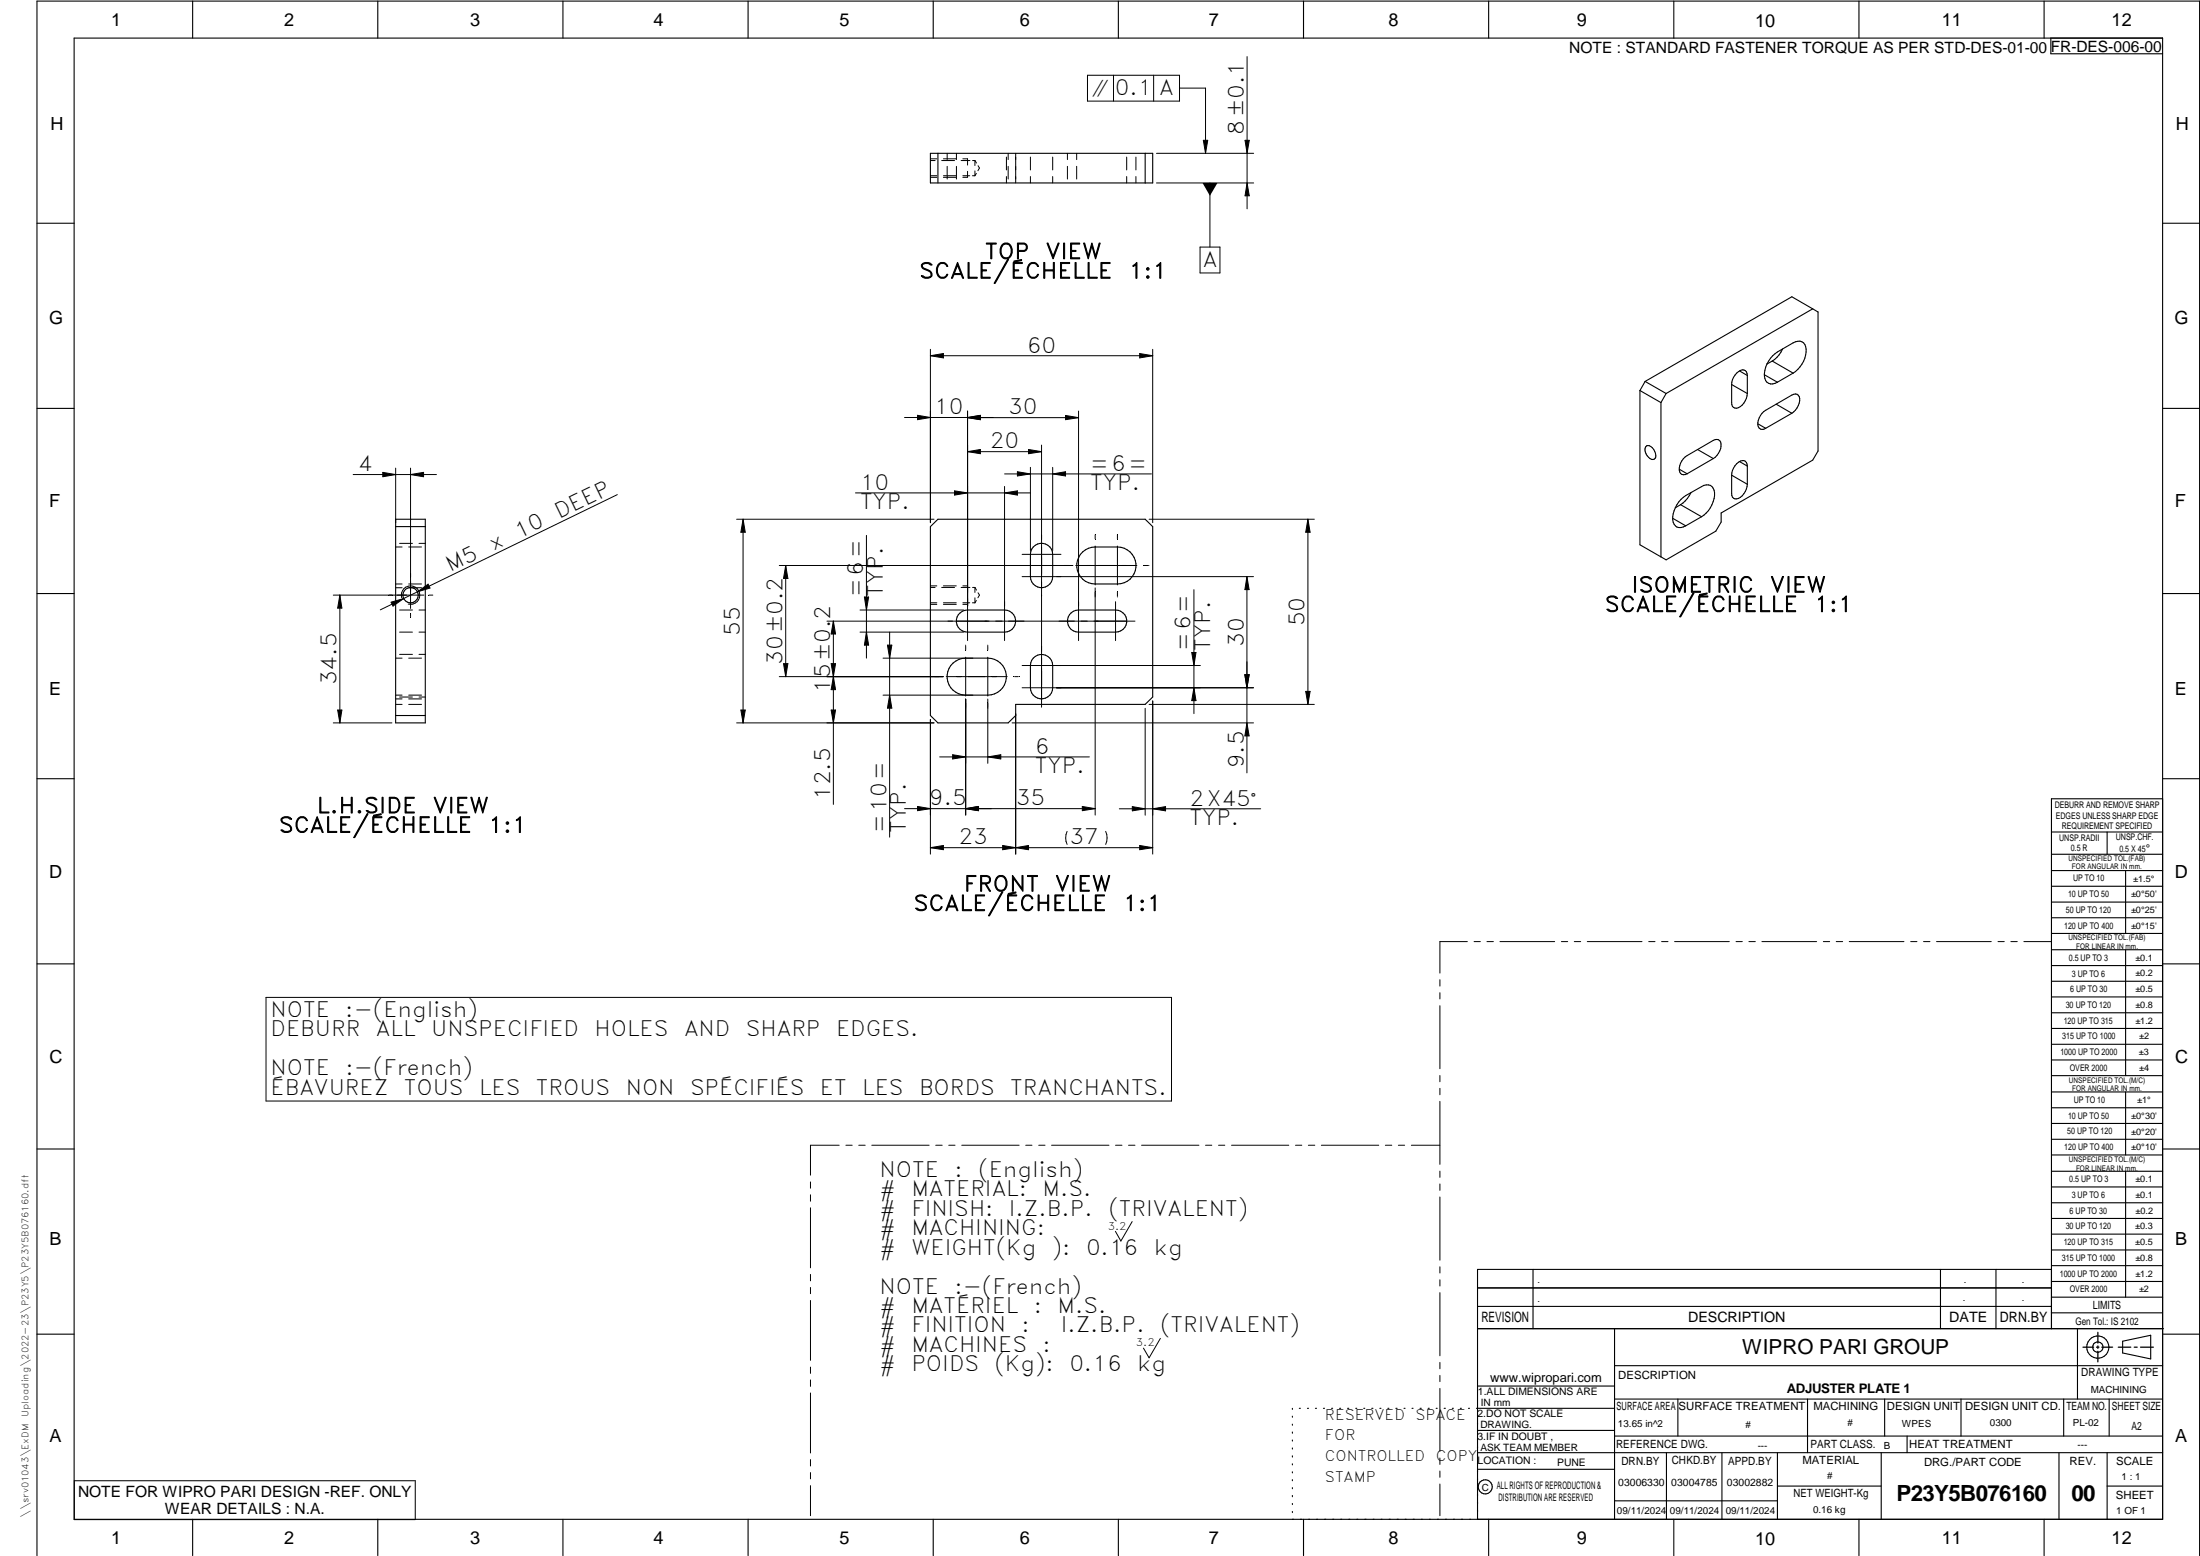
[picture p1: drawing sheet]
<svg xmlns="http://www.w3.org/2000/svg" width="594mm" height="420mm" viewBox="0 0 594 420" stroke-linecap="round" stroke-linejoin="round" font-family="sans-serif">
<g fill="none" stroke="#000" stroke-width=".3">
<path d="M20 10.3h564v400h-564zM52 .3v10M102 .3v10M152 .3v10M202 .3v10M252 .3v10M302 .3v10M352 .3v10M402 .3v10M452 .3v10M502 .3v10M552 .3v10"/>
<path d="M553.8 10.3v4.2h30.2M251.2 41.4h60.1v8h-60.1zM253.3 41.4v8M309.2 41.4v8M10 60.3h10M584 60.3h10M477.1 98.3a7.9 7.9 0 0 1 2.9-3.3l4.2-2.4a2.11 2.11 0 0 1 2.3-.3 2.11 2.11 0 0 1 1.2 2 7.4 7.4 0 0 1-3.5 6.5M477.1 98.3l-.3 .8a4 4 0 0 0 .3 4.1 2.23 2.23 0 0 0 2.9 0M478.6 97.5l5.6 3.3M478.6 97.5l-1.5 .8M481.4 94.2a7.3 7.3 0 0 1-2.8 3.3M489.5 83.4l1.4 .8v37.6l-1.4 2.4-24.7 14.3v2.5l-1.5 2.4-13.4 7.8-1.4-.8"/>
<path d="M489.5 83.4l-39.6 22.9M489.5 83.4l-5.6-3.3-39.7 22.9M10 110.3h10M442.8 105.5l5.7 3.2M442.8 105.5v41.6l5.7 3.3M444.2 103l5.7 3.3M444.2 103l-1.4 2.5M448.5 108.7v41.7M449.9 106.3l-1.4 2.4M467.6 103.8l4.2 2.5M467.6 103.8v4.9a1.33 1.33 0 0 0 .8 1.5 1.33 1.33 0 0 0 1.6-.4 4.9 4.9 0 0 0 1.8-3.5M469.7 100.2l2.1 1.2"/>
<path d="M471.8 101.4v4.9M471.8 101.4a1.34 1.34 0 0 0-.7-1.5 1.34 1.34 0 0 0-1.6 .4l-.5 .5a4.5 4.5 0 0 0-1.4 3M474.7 114.4l2.1 1.3M476.4 101.2l3.6 2M479.6 109.1l4.3 2.5M483.9 111.6l-7.1 4.1M483.9 111.6a4.4 4.4 0 0 0 2-4.5 1.23 1.23 0 0 0-2-.4l-7.1 4.1a4.3 4.3 0 0 0-2 4.4 1.23 1.23 0 0 0 2 .5M484.2 100.8l-4.2 2.4M584 110.3h10M444.6 120.4a2.42 2.42 0 0 1 2.5 2.5 1.01 1.01 0 0 1-.7 1.2 1.01 1.01 0 0 1-1.2-.6l-.4-.4a2.01 2.01 0 0 1-.2-2.7zM451.7 140l3.5 2M453.5 126.7l2.1 1.2"/>
<path d="M453.8 136.3l5.7 3.2M453.8 136.3l-1.4 .8M456.6 133l-.4 .8a7.1 7.1 0 0 1-2.4 2.5M458.4 121.4l4.3 2.4M459.5 139.5l-4.3 2.5M459.5 139.5a7.4 7.4 0 0 0 3.4-7.1 2.03 2.03 0 0 0-3.4-1l-4.3 2.4a7.5 7.5 0 0 0-3.4 7.2 2.03 2.03 0 0 0 3.4 1M462.7 123.8l-7.1 4.1M462.7 123.8a4 4 0 0 0 1.7-4.8 1.39 1.39 0 0 0-1.7-.1l-7.1 4.1a4 4 0 0 0-1.8 4.8 1.45 1.45 0 0 0 1.8 .1M467.6 128.3l4.2 2.5M467.6 128.3v4.9a1.33 1.33 0 0 0 .8 1.5 1.33 1.33 0 0 0 1.6-.4l1.3-1.6 .5-1.9M469.7 124.6l2.1 1.3M471.8 125.9v4.9"/>
<path d="M471.8 125.9a1.34 1.34 0 0 0-.7-1.5 1.34 1.34 0 0 0-1.6 .4 4.7 4.7 0 0 0-1.9 3.5M106.8 142.2h8M106.8 140.2h8v55h-8zM251.2 142.2l2.1-2h55.9l2.1 2v46l-2.1 2h-34.9v3l-2.1 2h-18.9l-2.1-2zM279 147.7a3 3 0 0 1 3.3-.8 3 3 0 0 1 2 2.8v6a3 3 0 0 1-3 3 3 3 0 0 1-3-3v-6l.3-1.4zM292.4 149a5 5 0 0 1 3.3-1.3h6a5 5 0 0 1 5.1 5 5 5 0 0 1-5.1 5h-6a5 5 0 0 1-4.6-3.2 5 5 0 0 1 1.3-5.5zM10 160.3h10M257.4 179a5 5 0 0 1 3.4-1.3h5.9a5 5 0 0 1 5.1 5 5 5 0 0 1-5.1 5h-5.9a5 5 0 0 1-4.7-3.2 5 5 0 0 1 1.3-5.5zM258.8 166a3.1 3.1 0 0 1 2.5-1.3h10a2.98 2.98 0 0 1 3 3 2.98 2.98 0 0 1-3 3h-10a2.98 2.98 0 0 1-2.7-1.6 2.98 2.98 0 0 1 .2-3.1zM279 177.7a3 3 0 0 1 3.3-.8 3 3 0 0 1 2 2.8v6a3 3 0 0 1-3 3 3 3 0 0 1-3-3v-6l.3-1.4zM289.3 165.5l.5-.4 1.4-.4h10a2.98 2.98 0 0 1 3.1 3 2.98 2.98 0 0 1-3.1 3h-10a2.98 2.98 0 0 1-2.8-1.9 2.98 2.98 0 0 1 .9-3.3zM584 160.3h10"/>
<path d="M106.8 193.2h8M10 210.3h10M584 215.7h-30v143.1M584 210.3h10M554 224.7h30M554 230.7h30M554 235.1h30M554 239.3h30M569 224.7v6M574 235.1v17M554 243.6h30M554 247.8h30"/>
<path d="M554 252.1h30M554 256.5h30M574 256.5v33.9M10 260.3h10M554 260.7h30M554 265h30M554 269.2h30M554 273.5h30M554 277.7h30M584 260.3h10M554 282h30M554 286.2h30"/>
<path d="M554 290.4h30M554 294.9h30M554 299.1h30M574 294.9v17M10 310.3h10M554 303.4h30M554 307.6h30M554 311.9h30M554 316.3h30M574 316.3v34M584 310.3h10M554 320.5h30"/>
<path d="M554 324.8h30M554 329h30M554 333.2h30M554 337.5h30M399 358.8h185.2M399 352.8h155M399 347.8h155M414 342.8v16M436 358.8v51.5M524 342.8v16M539 342.8v16M554 341.8h30"/>
<path d="M554 346h30M554 350.3h30M554 354.5h30M554 342.8h-155v67.5M561 358.8v19M10 360.3h10M399 374.3h37M436 377.8h148M453.1 377.8v10M488.1 377.8v14.5M508.9 377.8v10M529.5 377.8v10"/>
<path d="M557.3 377.8v10M569.5 377.8v10M573.2 362.2l7.6-1.6v6.3l-7.6-1.6zM584 368.8h-148M584 360.3h10M349 380.3v.3M349 382.4v.3M349 384.6v.3M349 386.7v.3M349 388.8v.3M349 391v.3M349 393.1v.3"/>
<path d="M349 395.3v.3M349 397.4v.3M349 399.5v.3M350.9 380.3h.2M353.1 380.3h.2M355.2 380.3h.3M357.4 380.3h.3M359.6 380.3h.3M361.7 380.3h.3M363.9 380.3h.3M366.1 380.3h.3M368.3 380.3h.2"/>
<path d="M370.4 380.3h.3M372.6 380.3h.3M374.8 380.3h.3M376.9 380.3h.4M379.1 380.3h.3M381.3 380.3h.3M383.4 380.3h.4M385.6 380.3h.3M387.8 380.3h.3M390 380.3h.3M392.2 380.3h.3M394.3 380.3h.3"/>
<path d="M396.5 380.3h.3M398.7 380.3h37.3M399 396.7h37M399 392.3h185M399 386.2h37M436 387.8h148M450 392.3v18M465 392.3v18M480 392.3v18M508 392.3v18M515 387.8v4.5M556 392.3v18"/>
<path d="M569 392.3v18M52 410.3v9.7M102 410.3v9.7M152 410.3v9.7M202 410.3v9.7M252 410.3v9.7M302 410.3v9.7M349 401.7v.3M349 403.8v.4M349 406v.3M349 408.1v.3M352 410.3v9.7"/>
<path d="M402 410.3v9.7M436 405.3h44M452 410.3v9.7M480 401.3h28M502 410.3v9.7M552 410.3v9.7M569 401.3h15M10 420v-419.7h584v419.7"/>
<circle cx="110.9" cy="160.7" r="2.07"/>
<circle cx="566.5" cy="363.7" r="1.39"/>
<circle cx="566.5" cy="363.8" r="3"/>
<circle cx="401.1" cy="401.5" r="1.9"/>
</g>
<g fill="none" stroke="#000" stroke-width=".27">
<path d="M336.8 15.3v41.1M293.7 20.3h24.8v7h-24.8zM300.7 20.3v7M311.5 20.3v7M318.5 23.8h7v17.6M324.9 37.9h1.2l-.6 3.5zM336.2 37.9h1.1l-.5 3.5zM251.2 43.3h1.3M251.2 47.5h1.8M251.2 42.9h1.8M251.2 47.9h1.8M254.3 43.3h3.5"/>
<path d="M254.8 47.5h3.4M254.8 42.9h3.4M254.8 47.9h3.4M255.8 41.4v1.7M255.8 44.9v3.4M258.3 41.4v1.7M258.3 44.9v3.4M259.5 43.3h2.4M260 42.9h1.3v1.7M260 47.5h1.9M261.3 46.3v1.6h-1.3M262.6 47.5h.7"/>
<path d="M262.6 43.3h.7M263.3 43.3v1.4M263.3 46.1v1.4M263.3 43.3l.4 .7M263.6 46.8l-.3 .7M264.1 44.7l.4 .7-.4 .7M271.8 42.4v3.5M271.8 47.7v1.7M272.2 41.4v1.7M272.2 44.9v3.4M274.3 41.4v8M278.3 42.4v3.5"/>
<path d="M278.3 47.7v1.7M284.3 42.4v3.5M284.3 47.7v1.7M288.2 41.4v1.7M288.2 44.9v3.4M290.7 41.4v1.7M290.7 44.9v3.4M304.2 42.4v3.5M304.2 47.7v1.7M306.7 42.4v3.5M306.7 47.7v1.7M312.3 41.4h26.2"/>
<path d="M312.3 49.4h26.2M326.7 49.4v17.3M336.8 49.4l.5 3.5h-1.1zM324.1 66.7h5.3v7h-5.3zM251.2 96.1l3.6-.6v1.1zM251.2 94.3v46.8M251.2 96.1h60.1M307.8 95.5l3.5 .6-3.5 .5zM311.3 94.3v46.8M244.3 112.7h24M247.8 112.1l3.4 .6-3.4 .6zM261.3 112.8l3.4 .5"/>
<path d="M261.3 112.8h29.9M261.3 112.7l3.4-.6v1.2zM261.3 111v62M264.7 112.2l-3.4 .6M287.7 112.2l3.5 .6-3.5 .5zM291.2 111v62M95.4 128.1h22.4M103.4 127.6l3.4 .5-3.4 .6zM106.8 126.4v14.7M110.9 126.4v37.9M110.9 128.1l3.5-.5v1.1zM166.7 133.6l-54 26.2"/>
<path d="M231 133.1h47.3M257.8 132.5l3.5 .6-3.5 .6zM261.3 122h20M261.3 122l3.4-.6v1.1zM271.3 131.4v41.6M271.3 128h39.6M271.3 133.1l3.4-.6v1.2zM274.7 127.4l3.6 .6-3.6 .5zM277.7 121.4l3.6 .6-3.6 .5zM278.3 126.2v22.5M281.3 120.2v70.8M284.3 126.2v22.5"/>
<path d="M284.3 128l3.4-.6v1.1zM106.8 147.7h1.8M106.8 157.7h1.8M106.8 158.7h1.8M107.9 146.7h3.5M110.4 147.7h3.4M110.4 157.7h3.4M110.4 158.7h3.4M112.7 159.8l2.9-2.1 .5 1.1zM112.7 159.8l-10 4.9M113.2 146.7h1.6M198.9 140.2h53.3"/>
<path d="M200.7 140.2l.5 3.5h-1.1zM200.7 140.2v55M210.4 152.7h79.3M212.2 152.7v30M212.2 152.7l.6 3.5h-1.2zM234 144.6v33.1M251.2 158.6h1.3M251.2 158.2h1.8M254.3 158.6h3.5M254.8 158.2h3.4M259.5 158.6h2.4M260 158.2h1.3"/>
<path d="M262.6 158.6h.7M263.3 158.6v1.4M263.3 158.6l.4 .7M276 149.7h10.5M290.5 152.7h16.5M295.7 147.4v10.5M295.7 158.7v61.4M295.7 144.4v1.1M301.7 144.4v1.1M301.7 147.4v10.5M301.7 159.9v1.1M308.9 152.7h1.1"/>
<path d="M310.2 152.7h.1M310.3 140.2h44.6M322.4 159.2v33.5M336.7 155.7l.6 3.5h-1.1zM336.7 155.7v53M338.5 155.7h-62.5M353.2 140.2l.6 3.5h-1.2zM353.2 140.2v50M91.8 160.7v34.5M91.8 160.7l.5 3.5h-1.1zM105.6 162.6l3.4-1-2.9 2.1zM106.8 177.7h1.8"/>
<path d="M107.9 170.7h3.5M107.9 164.7h3.5M107.9 176.7h3.5M108.5 161.4a2.51 2.51 0 0 1 2.1-3.2 2.51 2.51 0 0 1 2.8 2.7 2.51 2.51 0 0 1-3.2 2.2M110.4 177.7h3.4M110.9 165.7v.8M113.2 170.7h1.6M113.2 164.7h1.6M113.2 176.7h1.6M114.5 160.7h-24.5M115.8 160.7h.9M116.8 160.7h.1"/>
<path d="M211.6 179.2h1.2l-.6 3.5zM223.3 167.7h83.2M224.4 179.2h1.2l-1.2 7h1.2zM225 167.7v49.5M225 167.7l.6 3.5h-1.2zM232.2 170.7h28M232.2 164.7h28M233.4 161.2h1.2l-.6 3.5zM234 170.7l.6 3.5h-1.2zM238.5 177.7h24.2M239.6 174.2h1.2l-.6 3.5zM240.2 170.7v55.4"/>
<path d="M251.2 162.8h1.8M251.2 163.2h1.8M254.8 162.8h3.4M254.8 163.2h3.4M260 162.8h1.9M260 163.2h1.3M260.8 177.5v10.5M260.8 174.2v.1M260.8 174.5v1M262.6 162.8h.7M263.3 161.4v1.4M263.6 162.1l-.3 .7"/>
<path d="M264.1 160.1l.4 .6-.4 .7M266.7 174.2v.1M266.7 174.5v1M266.7 177.5v10.5M276 179.7h48.1M301.2 162.5v10.5M301.7 161.1v.1M321.8 176.2h1.2l-.6 3.5zM90 195.2h15.8M91.2 191.7h1.1l-.5 3.5zM106.8 190.2h1.8M106.8 187.7h1.8"/>
<path d="M106.8 188.7h1.8M107.9 188.2h3.5M110.4 190.2h3.4M110.4 187.7h3.4M110.4 188.7h3.4M113.2 188.2h1.6M198.9 195.2h53.3M200.1 191.7h1.1l-.5 3.5zM210.4 182.7h44.3M224.4 191.7h1.2l-.6 3.5zM238.5 187.7h24.2M240.2 187.7l.6 3.5h-1.2z"/>
<path d="M251.2 194.3v36.3M255.5 182.7h16.5M260.8 188.8v31.3M266.7 188.8v17.3M273.3 195.2h65.2M274 182.7h1M274.3 192.7v37.9M309.2 191.3v28.8M310.3 190.2h44.6M311.3 189.3v41.3M322.4 185.7l.6 3.5h-1.2zM336.2 182.2h1.1l-.6 3.5z"/>
<path d="M336.7 195.2l.6 3.5h-1.1zM338.5 185.7h-62.5M352.6 186.7h1.2l-.6 3.5zM244.3 218.4h51.4M247.8 217.8l3.4 .6-3.4 .5zM253.7 204.4h40.5M257.3 203.8l3.5 .6-3.5 .5zM260.8 218.4l3.4-.6v1.1zM266.7 204.4l3.5-.6v1.1zM292.3 217.8l3.4 .6-3.4 .5zM302.3 218.4h38.1M305.8 217.8l3.4 .6-3.4 .5z"/>
<path d="M311.3 218.4l3.4-.6v1.1zM251.2 228.9l3.6-.6v1.1zM251.2 228.9h60.1M270.8 228.3l3.5 .6-3.5 .5zM274.3 228.9l3.4-.6v1.1zM288.2 224.5a4.2 4.2 0 0 0 0 3.5M298.6 224.5a4.2 4.2 0 0 1 0 3.5M307.8 228.3l3.5 .6-3.5 .5zM396.2 254.3h-7.4v8.5M398.1 254.3h1.6M401.5 254.3h1.8M405 254.3h14.8"/>
<path d="M421.6 254.3h1.7M425.1 254.3h1.7M428.6 254.3h14.8M445.2 254.3h1.7M448.7 254.3h1.7M452.2 254.3h14.8M468.8 254.3h1.7M472.3 254.3h1.7M475.8 254.3h14.8M492.4 254.3h1.7M495.8 254.3h1.8M499.4 254.3h14.7"/>
<path d="M516 254.3h1.6M519.4 254.3h1.8M522.9 254.3h14.8M539.5 254.3h1.7M543 254.3h1.7M546.5 254.3h7.4M71.8 269.3h244.6v28h-244.6zM388.8 264.5v1.8M388.8 268.1v1.6M388.8 271.6v17M388.8 290.4v1.7M388.8 293.9v1.7"/>
<path d="M388.8 297.4v17M218.9 319.2v1.6M226.6 309.2h-7.7v8.1M228.4 309.2h1.7M231.9 309.2h1.7M235.4 309.2h15.5M252.7 309.2h1.7M256.2 309.2h1.7M259.7 309.2h15.5M277 309.2h1.7M280.5 309.2h1.7M284 309.2h15.5"/>
<path d="M301.2 309.2h1.8M304.8 309.2h1.7M308.3 309.2h15.5M325.5 309.2h1.7M329.1 309.2h1.6M332.6 309.2h15.4M349.8 309.2h1.7M353.3 309.2h1.7M356.8 309.2h15.5M374.1 309.2h1.7M377.6 309.2h1.7M381.1 309.2h7.7"/>
<path d="M388.8 316.2v1.7M388.8 319.7v1.7M218.9 322.6v1.8M218.9 326.1v16.2M305.7 329.9l-3 5.2-1.5-2.6M388.8 323.2v17.1M218.9 344.1v1.8M218.9 347.6v1.7M218.9 351.2v16.1M388.8 342.1v1.6M388.8 345.6v1.7M388.8 349v17.1"/>
<path d="M218.9 369.1v1.7M218.9 372.6v1.8M218.9 376.1v16.2M313.3 361.4l-3 5.2-1.5-2.6M388.8 367.9v1.7M388.8 371.4v1.7M388.8 374.9v17M20.1 399.8h92v10.5h-92zM218.9 394.1v1.8M218.9 397.6v1.7M388.8 393.7v1.7M388.8 397.2v1.7"/>
<path d="M218.9 401.2v8.1M388.8 400.7v8.6"/>
</g>
<path d="M566.5 359.7v3M562.5 363.8h2.9M566.1 363.8h.7M566.5 363.4v.7M566.5 364.9v2.8M567.6 363.8h2.9M572 363.8h3.4M576.3 363.8h.8M578 363.8h3.5" fill="none" stroke="#000" stroke-width=".34"/>
<g fill="#000">
<path d="M324.9 37.9h1.2l-.6 3.5zM336.2 37.9h1.1l-.5 3.5zM324.7 49.4h4.1l-2.1 3.5zM336.8 49.4l.5 3.5h-1.1zM251.2 96.1l3.6-.6v1.1zM307.8 95.5l3.5 .6-3.5 .5zM247.8 112.1l3.4 .6-3.4 .6zM261.3 112.7l3.4-.6v1.2zM261.3 112.8l3.4-.6v1.1zM287.7 112.2l3.5 .6-3.5 .5zM103.4 127.6l3.4 .5-3.4 .6zM110.9 128.1l3.5-.5v1.1z"/>
<path d="M257.8 132.5l3.5 .6-3.5 .6zM261.3 122l3.4-.6v1.1zM271.3 133.1l3.4-.6v1.2zM274.7 127.4l3.6 .6-3.6 .5zM277.7 121.4l3.6 .6-3.6 .5zM284.3 128l3.4-.6v1.1zM112.7 159.8l2.9-2.1 .5 1.1zM200.7 140.2l.5 3.5h-1.1zM212.2 152.7l.6 3.5h-1.2zM336.7 155.7l.6 3.5h-1.1zM353.2 140.2l.6 3.5h-1.2zM91.8 160.7l.5 3.5h-1.1z"/>
<path d="M105.6 162.6l3.4-1-2.9 2.1zM211.6 179.2h1.2l-.6 3.5zM224.4 179.2h1.2l-.6 3.5zM225 167.7l.6 3.5h-1.2zM234 170.7l.6 3.5h-1.2zM233.4 161.2h1.2l-.6 3.5zM239.6 174.2h1.2l-.6 3.5zM321.8 176.2h1.2l-.6 3.5zM91.2 191.7h1.1l-.5 3.5zM200.1 191.7h1.1l-.5 3.5zM224.4 191.7h1.2l-.6 3.5zM225 182.7l.6 3.5h-1.2z"/>
<path d="M240.2 187.7l.6 3.5h-1.2zM322.4 185.7l.6 3.5h-1.2zM336.7 195.2l.6 3.5h-1.1zM336.2 182.2h1.1l-.6 3.5zM352.6 186.7h1.2l-.6 3.5zM247.8 217.8l3.4 .6-3.4 .5zM257.3 203.8l3.5 .6-3.5 .5zM260.8 218.4l3.4-.6v1.1zM266.7 204.4l3.5-.6v1.1zM292.3 217.8l3.4 .6-3.4 .5zM305.8 217.8l3.4 .6-3.4 .5zM311.3 218.4l3.4-.6v1.1z"/>
<path d="M251.2 228.9l3.6-.6v1.1zM270.8 228.3l3.5 .6-3.5 .5zM274.3 228.9l3.4-.6v1.1zM307.8 228.3l3.5 .6-3.5 .5z"/>
</g>
<g font-size="6">
<text x="512.1" y="405.2">P23Y5B076160</text>
<text x="559.4" y="405.2">00</text>
</g>
<g font-size="5.7">
<text x="301" y="25.6">0.1 A</text>
<text x="335.9" y="36.3" transform="rotate(-90 335.9 36.3)">8±0.1</text>
<text x="266" y="69.9">TOP</text>
<text x="282.4" y="69.9">VIEW</text>
<text x="324.8" y="72">A</text>
<text x="248.2" y="75.1">SCALE/ÉCHELLE</text>
<text x="304.8" y="75.1">1:1</text>
<text x="277.3" y="95.2">60</text>
<text x="252.3" y="111.8">10</text>
<text x="272.3" y="111.9">30</text>
<text x="267.3" y="121.1">20</text>
<text x="96.6" y="127.3">4</text>
<text x="294.4" y="127.1">=6=</text>
<text x="232.2" y="132.2">10</text>
<text x="232.2" y="137.5">TYP.</text>
<text x="294.4" y="132.3">TYP.</text>
<text x="151" y="140.2" transform="rotate(-26 151 140.2)">DEEP</text>
<text x="133.1" y="148.9" transform="rotate(-26 133.1 148.9)">x</text>
<text x="140.2" y="145.5" transform="rotate(-26 140.2 145.5)">10</text>
<text x="121.6" y="154.5" transform="rotate(-26 121.6 154.5)">M5</text>
<text x="233.1" y="150.8" transform="rotate(-90 233.1 150.8)">=</text>
<text x="233.1" y="161.1" transform="rotate(-90 233.1 161.1)">=6</text>
<text x="238.4" y="161.1" transform="rotate(-90 238.4 161.1)">TYP.</text>
<text x="440.6" y="159.9">ISOMETRIC</text>
<text x="478" y="159.9">VIEW</text>
<text x="433.4" y="165.2">SCALE/ÉCHELLE</text>
<text x="489.9" y="165.2">1:1</text>
<text x="199.8" y="171.7" transform="rotate(-90 199.8 171.7)">55</text>
<text x="352.3" y="169.2" transform="rotate(-90 352.3 169.2)">50</text>
<text x="211.3" y="179.6" transform="rotate(-90 211.3 179.6)">30±0.2</text>
<text x="321.5" y="175.7" transform="rotate(-90 321.5 175.7)">=6=</text>
<text x="326.8" y="175.7" transform="rotate(-90 326.8 175.7)">TYP.</text>
<text x="335.9" y="174.7" transform="rotate(-90 335.9 174.7)">30</text>
<text x="90.9" y="185" transform="rotate(-90 90.9 185)">34.5</text>
<text x="224.1" y="187.1" transform="rotate(-90 224.1 187.1)">15±0.2</text>
<text x="279.5" y="203.5">6</text>
<text x="279.5" y="208.7">TYP.</text>
<text x="335.9" y="207.5" transform="rotate(-90 335.9 207.5)">9.5</text>
<text x="224.1" y="216" transform="rotate(-90 224.1 216)">12.5</text>
<text x="85.6" y="219.5">L.H.SIDE</text>
<text x="116.9" y="219.5">VIEW</text>
<text x="250.9" y="217.5">9.5</text>
<text x="274.3" y="217.5">35</text>
<text x="321.2" y="217.5">2X45v</text>
<text x="75.3" y="224.8">SCALE/ÉCHELLE</text>
<text x="131.8" y="224.8">1:1</text>
<text x="239.3" y="224.8" transform="rotate(-90 239.3 224.8)">=10=</text>
<text x="244.6" y="224.8" transform="rotate(-90 244.6 224.8)">TYP.</text>
<text x="321.2" y="222.8">TYP.</text>
<text x="258.8" y="228">23</text>
<text x="288.8" y="228">37</text>
<text x="246.7" y="245.9">SCALE/ÉCHELLE</text>
<text x="260.3" y="240.7">FRONT</text>
<text x="284.9" y="240.7">VIEW</text>
<text x="303.2" y="245.9">1:1</text>
<text x="73.1" y="274.6">NOTE</text>
<text x="93.2" y="274.6">:-(English)</text>
<text x="73.1" y="279.8">DEBURR</text>
<text x="101.5" y="279.8">ALL</text>
<text x="116.4" y="279.8">UNSPECIFIED</text>
<text x="160.5" y="279.8">HOLES</text>
<text x="184.7" y="279.8">AND</text>
<text x="201.4" y="279.8">SHARP</text>
<text x="225.8" y="279.8">EDGES.</text>
<text x="73.1" y="290.3">NOTE</text>
<text x="93.3" y="290.3">:-(French)</text>
<text x="73.1" y="295.6">ÉBAVUREZ</text>
<text x="109.1" y="295.6">TOUS</text>
<text x="129.4" y="295.6">LES</text>
<text x="144.7" y="295.6">TROUS</text>
<text x="169" y="295.6">NON</text>
<text x="186.3" y="295.6">SPÉCIFIÉS</text>
<text x="221.4" y="295.6">ET</text>
<text x="232.8" y="295.6">LES</text>
<text x="248.2" y="295.6">BORDS</text>
<text x="272.8" y="295.6">TRANCHANTS.</text>
<text x="237.5" y="317.8">NOTE</text>
<text x="257.7" y="317.8">:</text>
<text x="264.1" y="317.8">(English)</text>
<text x="237.5" y="323">#</text>
<text x="246.1" y="323">MATERIAL:</text>
<text x="281.5" y="323">M.S.</text>
<text x="237.5" y="328.3">#</text>
<text x="246.1" y="328.3">FINISH:</text>
<text x="272.4" y="328.3">I.Z.B.P.</text>
<text x="299.3" y="328.3">(TRIVALENT)</text>
<text x="237.5" y="333.5">#</text>
<text x="246.1" y="333.5">MACHINING:</text>
<text x="237.5" y="338.8">#</text>
<text x="246.1" y="338.8">WEIGHT(Kg</text>
<text x="284" y="338.8">):</text>
<text x="293.3" y="338.8">0.16</text>
<text x="311.6" y="338.8">kg</text>
<text x="237.5" y="349.3">NOTE</text>
<text x="257.7" y="349.3">:-(French)</text>
<text x="237.5" y="354.5">#</text>
<text x="237.5" y="359.8">#</text>
<text x="246.1" y="359.8">FINITION</text>
<text x="246.1" y="354.5">MATÉRIEL</text>
<text x="275.8" y="359.8">:</text>
<text x="279.2" y="354.5">:</text>
<text x="285.6" y="354.5">M.S.</text>
<text x="286.4" y="359.8">I.Z.B.P.</text>
<text x="313.3" y="359.8">(TRIVALENT)</text>
<text x="237.5" y="365">#</text>
<text x="246.1" y="365">MACHINES</text>
<text x="281.5" y="365">:</text>
<text x="237.5" y="370.3">#</text>
<text x="246.1" y="370.3">POIDS</text>
<text x="268.5" y="370.3">(Kg):</text>
<text x="288.8" y="370.3">0.16</text>
<text x="307.1" y="370.3">kg</text>
</g>
<text font-size="5.6" x="470.5" y="365.5">WIPRO PARI GROUP</text>
<text font-size="5.4" x="294.9" y="25.6">i</text>
<g font-size="4.9">
<text x="30" y="6.9">1</text>
<text x="76.7" y="6.9">2</text>
<text x="127" y="6.9">3</text>
<text x="176.5" y="6.9">4</text>
<text x="226.7" y="6.9">5</text>
<text x="275.4" y="6.9">6</text>
<text x="326.4" y="6.9">7</text>
<text x="375" y="6.9">8</text>
<text x="425.8" y="6.9">9</text>
<text x="473.9" y="7.3">10</text>
<text x="524.3" y="6.9">11</text>
<text x="570.2" y="6.9">12</text>
<text x="13.6" y="35.1">H</text>
<text x="587.6" y="35.1">H</text>
<text x="13.2" y="87.5">G</text>
<text x="587.2" y="87.5">G</text>
<text x="13.2" y="137">F</text>
<text x="587.2" y="137">F</text>
<text x="13.2" y="187.6">E</text>
<text x="587.2" y="187.6">E</text>
<text x="13.2" y="237">D</text>
<text x="587.2" y="237">D</text>
<text x="13.4" y="287.1">C</text>
<text x="587.4" y="287.1">C</text>
<text x="13.4" y="336.2">B</text>
<text x="587.4" y="336.2">B</text>
<text x="13.4" y="389.3">A</text>
<text x="587.4" y="389.3">A</text>
<text x="30" y="416.9">1</text>
<text x="76.7" y="416.9">2</text>
<text x="127" y="416.9">3</text>
<text x="176.5" y="416.9">4</text>
<text x="226.7" y="416.9">5</text>
<text x="275.4" y="416.9">6</text>
<text x="326.4" y="416.9">7</text>
<text x="375" y="416.9">8</text>
<text x="425.8" y="416.9">9</text>
<text x="473.9" y="417.3">10</text>
<text x="524.3" y="416.9">11</text>
<text x="570.2" y="416.9">12</text>
</g>
<g font-size="4.2">
<text x="423.7" y="14.3">NOTE : STANDARD FASTENER TORQUE AS PER STD-DES-01-00</text>
<text x="553.8" y="14">FR-DES-006-00</text>
<text x="21.1" y="404.3">NOTE FOR WIPRO PARI DESIGN -REF. ONLY</text>
<text x="44.5" y="408.8">WEAR DETAILS : N.A.</text>
</g>
<g font-size="3.9">
<text x="400" y="357.1">REVISION</text>
<text x="455.9" y="357.1">DESCRIPTION</text>
<text x="526.4" y="357.1">DATE</text>
<text x="540" y="357.1">DRN.BY</text>
<text x="357.8" y="383.3">RESERVED</text>
<text x="382.3" y="383.3">SPACE</text>
<text x="357.8" y="388.9">FOR</text>
<text x="357.8" y="394.5">CONTROLLED</text>
<text x="387.8" y="394.5">COPY</text>
<text x="357.8" y="400">STAMP</text>
</g>
<text font-size="3.6" x="482.6" y="376.1">ADJUSTER PLATE 1</text>
<text font-size="3.5" x="402.4" y="373.3">www.wipropari.com</text>
<g font-size="3.1">
<text x="565.1" y="353.5">LIMITS</text>
<text x="562" y="371.7">DRAWING TYPE</text>
<text x="437" y="372.3">DESCRIPTION</text>
<text x="436.5" y="380.8">SURFACE AREA</text>
<text x="453.3" y="380.8">SURFACE TREATMENT</text>
<text x="489.7" y="380.8">MACHINING</text>
<text x="509.5" y="380.8">DESIGN UNIT</text>
<text x="530.6" y="380.8">DESIGN UNIT CD.</text>
<text x="558" y="380.6">TEAM NO.</text>
<text x="570.3" y="380.7">SHEET SIZE</text>
<text x="575.6" y="386.1">A2</text>
<text x="436.4" y="391.1">REFERENCE DWG.</text>
<text x="437.8" y="395.5">DRN.BY</text>
<text x="451.4" y="395.4">CHKD.BY</text>
<text x="466.6" y="395.5">APPD.BY</text>
<text x="486.7" y="395.4">MATERIAL</text>
<text x="488.9" y="390.9">PART CLASS.</text>
<text x="515.6" y="390.9">HEAT TREATMENT</text>
<text x="519.6" y="395.9">DRG./PART CODE</text>
<text x="558.9" y="395.5">REV.</text>
<text x="571.4" y="395.6">SCALE</text>
<text x="484.3" y="404.2">NET WEIGHT-Kg</text>
<text x="571.4" y="404.7">SHEET</text>
</g>
<text font-size="3" x="579.5" y="230.1">°</text>
<g font-size="2.8">
<text x="299.1" y="332.1">3.2</text>
<text x="560.4" y="357.7">Gen Tol.: IS 2102</text>
<text x="306.7" y="363.6">3.2</text>
<text x="399.1" y="376.6">1.ALL DIMENSIONS ARE</text>
<text x="399" y="382.7">2.DO NOT SCALE</text>
<text x="399" y="388.7">3.IF IN DOUBT ,</text>
<text x="399" y="395.4">LOCATION :</text>
<text x="420.5" y="396">PUNE</text>
<text x="404.2" y="402">ALL RIGHTS OF REPRODUCTION &amp;</text>
<text x="437" y="401.2">03006330</text>
<text x="451.3" y="401.2">03004785</text>
<text x="466.3" y="401.2">03002882</text>
<text x="404.7" y="405.4">DISTRIBUTION ARE RESERVED</text>
</g>
<g font-size="2.7">
<text x="564.6" y="376.2">MACHINING</text>
<text x="399.9" y="379.7">IN mm</text>
<text x="399.7" y="385.7">DRAWING.</text>
<text x="436.9" y="385.4">13.65 in^2</text>
<text x="471.4" y="385.5">#</text>
<text x="498.9" y="385">#</text>
<text x="513.6" y="385.3">WPES</text>
<text x="537.3" y="385.1">0300</text>
<text x="559.7" y="385.1">PL-02</text>
<text x="399.7" y="391.8">ASK TEAM MEMBER</text>
<text x="474.6" y="391.2">---</text>
<text x="508.7" y="391.2">B</text>
<text x="561" y="391.1">---</text>
<text x="493.4" y="399.5">#</text>
<text x="572.8" y="399.7">1 : 1</text>
<text x="400.1" y="402.5">C</text>
<text x="436.6" y="408.7">09/11/2024</text>
<text x="450.9" y="408.8">09/11/2024</text>
<text x="466" y="408.9">09/11/2024</text>
<text x="489.6" y="408.5">0.16 kg</text>
<text x="571.4" y="408.7">1 OF 1</text>
</g>
<g font-size="2.5">
<text x="554.9" y="218.3">DEBURR AND REMOVE SHARP</text>
<text x="555.2" y="221">EDGES UNLESS SHARP EDGE</text>
<text x="556.1" y="227.1">UNSP.RADII</text>
<text x="556.8" y="223.8">REQUIREMENT SPECIFIED</text>
<text x="571.4" y="226.9">UNSP.CHF.</text>
<text x="559.2" y="229.9">0.5 R</text>
<text x="572.3" y="230.1">0.5 X 45</text>
<text x="559.8" y="238">UP TO 10</text>
<text x="576.1" y="238.1">±1.5°</text>
<text x="558.5" y="242.2">10 UP TO 50</text>
<text x="575.5" y="242.3">±0°50'</text>
<text x="557.4" y="250.7">120 UP TO 400</text>
<text x="557.9" y="246.5">50 UP TO 120</text>
<text x="575.5" y="250.7">±0°15'</text>
<text x="575.5" y="246.5">±0°25'</text>
<text x="558.7" y="259.4">0.5 UP TO 3</text>
<text x="559.5" y="263.7">3 UP TO 6</text>
<text x="576.6" y="263.6">±0.2</text>
<text x="576.6" y="259.4">±0.1</text>
<text x="559" y="267.9">6 UP TO 30</text>
<text x="576.6" y="267.9">±0.5</text>
<text x="557.8" y="272.2">30 UP TO 120</text>
<text x="576.6" y="272.2">±0.8</text>
<text x="556.9" y="280.7">315 UP TO 1000</text>
<text x="557.3" y="276.4">120 UP TO 315</text>
<text x="576.6" y="276.4">±1.2</text>
<text x="577.7" y="280.7">±2</text>
<text x="556.4" y="284.9">1000 UP TO 2000</text>
<text x="577.6" y="284.9">±3</text>
<text x="558.9" y="289.2">OVER 2000</text>
<text x="577.7" y="289.3">±4</text>
<text x="560" y="297.9">UP TO 10</text>
<text x="577.1" y="297.9">±1°</text>
<text x="558.5" y="302.1">10 UP TO 50</text>
<text x="575.5" y="302.1">±0°30'</text>
<text x="557.4" y="310.6">120 UP TO 400</text>
<text x="558.2" y="306.3">50 UP TO 120</text>
<text x="575.5" y="310.6">±0°10'</text>
<text x="575.5" y="306.4">±0°20'</text>
<text x="558.8" y="319.2">0.5 UP TO 3</text>
<text x="559.4" y="323.4">3 UP TO 6</text>
<text x="576.6" y="319.2">±0.1</text>
<text x="576.6" y="323.5">±0.1</text>
<text x="558.9" y="327.7">6 UP TO 30</text>
<text x="576.7" y="327.7">±0.2</text>
<text x="557.8" y="332">30 UP TO 120</text>
<text x="576.6" y="332">±0.3</text>
<text x="556.8" y="340.5">315 UP TO 1000</text>
<text x="557.3" y="336.3">120 UP TO 315</text>
<text x="576.6" y="336.3">±0.5</text>
<text x="576.6" y="340.5">±0.8</text>
<text x="415.2" y="346.4">.</text>
<text x="530.3" y="346.5">.</text>
<text x="545.9" y="346.4">.</text>
<text x="556.2" y="344.7">1000 UP TO 2000</text>
<text x="576.6" y="344.7">±1.2</text>
<text x="415.2" y="351.5">.</text>
<text x="530" y="351.3">.</text>
<text x="545.9" y="351.4">.</text>
<text x="558.9" y="349">OVER 2000</text>
<text x="577.6" y="349">±2</text>
</g>
<g font-size="2.4">
<text x="7.7" y="382.7" transform="rotate(-90 7.7 382.7)">Uploading\2022-23\P23Y5\P23Y5B076160.dft</text>
<text x="7.7" y="409.8" transform="rotate(-90 7.7 409.8)">\\srv01043\ExDM</text>
</g>
<g font-size="2.1">
<text x="558.5" y="232.4">UNSPECIFIED TOL.(FAB)</text>
<text x="559.5" y="234.7">FOR ANGULAR IN mm.</text>
<text x="558.6" y="253.9">UNSPECIFIED TOL.(FAB)</text>
<text x="560.7" y="256.3">FOR LINEAR IN mm.</text>
<text x="558.7" y="292.3">UNSPECIFIED TOL.(M/C)</text>
<text x="559.6" y="294.7">FOR ANGULAR IN mm.</text>
<text x="558.7" y="313.7">UNSPECIFIED TOL.(M/C)</text>
<text x="560.6" y="316.1">FOR LINEAR IN mm.</text>
</g>
</svg>
